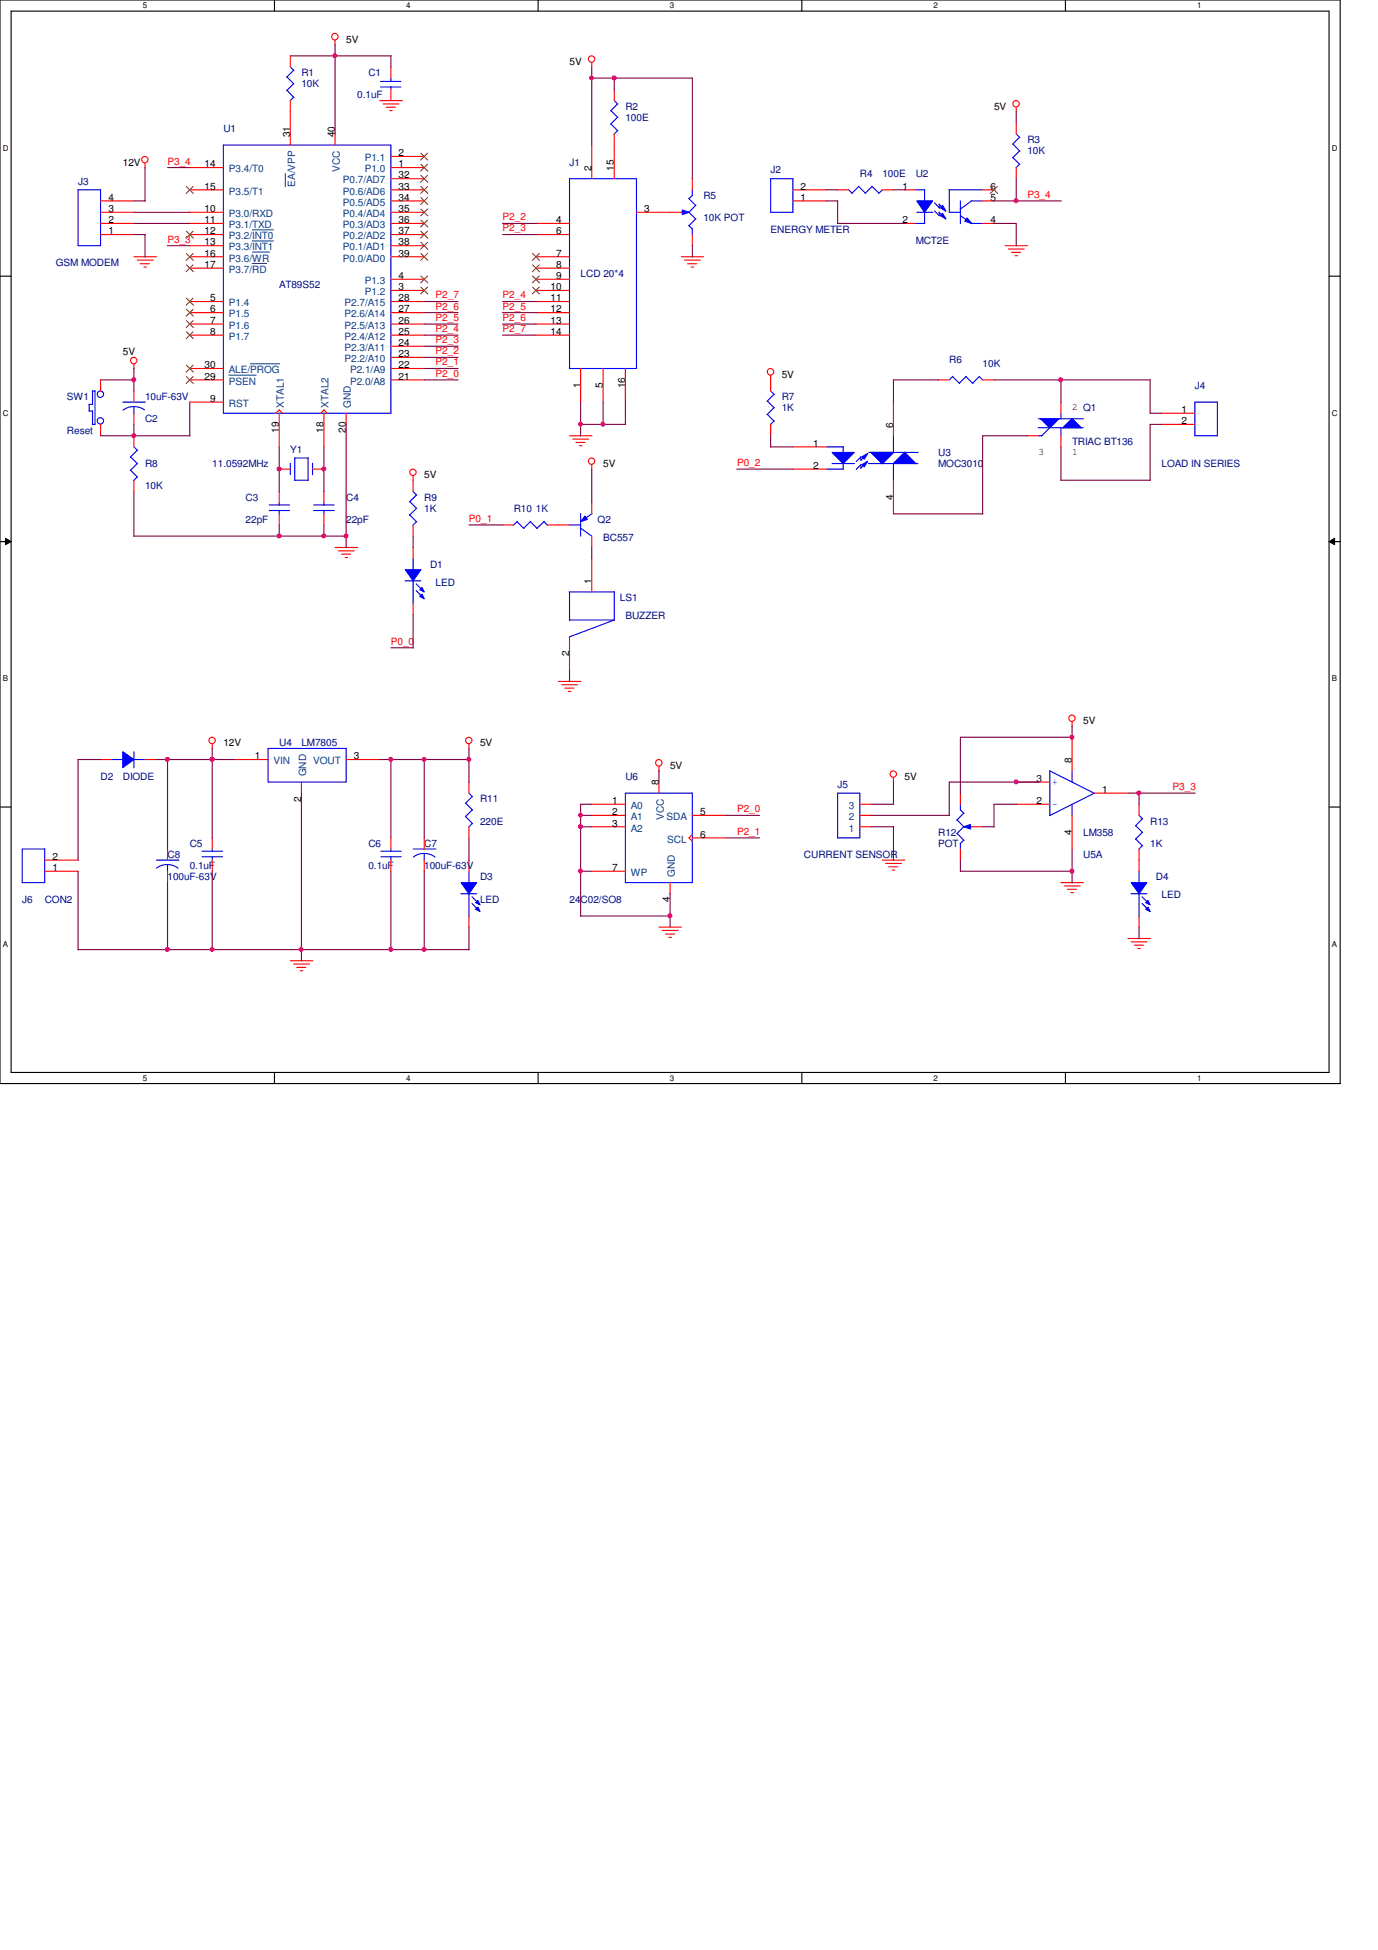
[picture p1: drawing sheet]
<svg xmlns="http://www.w3.org/2000/svg" width="210mm" height="297mm" viewBox="0 0 210 297" stroke-linecap="round" stroke-linejoin="round" font-family="sans-serif">
<path d="M0 0h204.2v165.1h-204.2zM1.7 1.7h200.8v161.7h-200.8z" fill="none" stroke="#000" stroke-width=".17"/>
<g fill="#fff">
<path d="M21.8 .2h.6v1.3h-.6z"/>
<path d="M21.8 163.5h.6v1.4h-.6z"/>
</g>
<path d="M41.8 0v1.7M41.8 163.4v1.7" fill="none" stroke="#000" stroke-width=".17"/>
<g fill="#fff">
<path d="M61.9 .2h.6v1.3h-.6z"/>
<path d="M61.9 163.5h.6v1.4h-.6z"/>
</g>
<path d="M82 0v1.7M82 163.4v1.7" fill="none" stroke="#000" stroke-width=".17"/>
<g fill="#fff">
<path d="M102.1 .2h.6v1.3h-.6z"/>
<path d="M102.1 163.5h.6v1.4h-.6z"/>
</g>
<path d="M122.2 0v1.7M122.2 163.4v1.7" fill="none" stroke="#000" stroke-width=".17"/>
<g fill="#fff">
<path d="M142.2 .2h.7v1.3h-.7z"/>
<path d="M142.2 163.5h.7v1.4h-.7z"/>
</g>
<path d="M162.3 0v1.7M162.3 163.4v1.7" fill="none" stroke="#000" stroke-width=".17"/>
<g fill="#fff">
<path d="M182.4 .2h.6v1.3h-.6z"/>
<path d="M182.4 163.5h.6v1.4h-.6z"/>
<path d="M.4 21.9h.9v1.3h-.9z"/>
<path d="M202.9 21.9h.9v1.3h-.9z"/>
<path d="M.4 62.3h.9v1.3h-.9z"/>
<path d="M202.9 62.3h.9v1.3h-.9z"/>
</g>
<path d="M0 42.1h1.7M202.5 42.1h1.7" fill="none" stroke="#000" stroke-width=".17"/>
<g fill="#fff">
<path d="M.4 102.7h.8v1.4h-.8z"/>
<path d="M202.9 102.7h.8v1.4h-.8z"/>
</g>
<path d="M0 82.5h1.7M202.5 82.5h1.7" fill="none" stroke="#000" stroke-width=".17"/>
<path d="M.8 82l.9 .5-.9 .5zM202.5 82.5l.9-.5v1z" fill="#000"/>
<path d="M.8 82l.9 .5-.9 .5zM202.5 82.5l.9-.5v1z" fill="none" stroke="#000" stroke-width=".15"/>
<g fill="#fff">
<path d="M.4 143.1h.8v1.4h-.8z"/>
<path d="M202.9 143.1h.8v1.4h-.8z"/>
</g>
<path d="M0 122.9h1.7M202.5 122.9h1.7" fill="none" stroke="#000" stroke-width=".17"/>
<g fill="none" stroke="#f00" stroke-width=".17">
<path d="M51.1 6.1v.8M57.9 15.3h3.4M58.4 15.8h2.4M58.8 16.3h1.4M59.4 16.8h.4M90.2 9.5v.7M154.9 16.3v.8M20.4 39.1h3.5M20.9 39.6h2.5M22.1 24.8v.8M103.8 39.1h3.4M104.3 39.6h2.4"/>
<path d="M153.2 37.4h3.4M153.7 37.9h2.4M154.1 38.4h1.4M154.7 38.9h.4M20.4 55.5v.7M21.4 40.2h1.4M21.9 40.7h.4M104.8 40.2h1.4M105.3 40.7h.4M117.4 57.2v.7M62.9 72.5v.7M86.8 66.4h3.4"/>
<path d="M87.3 66.9h2.4M87.8 67.4h1.4M88.3 67.9h.4M90.2 70.8v.7M51.1 83.4h3.4M51.6 83.9h2.4M52 84.4h1.4M52.6 84.9h.4M32.3 113.3v.7M71.5 113.3v.7M85.1 103.8h3.4M85.6 104.3h2.4"/>
<path d="M86.1 104.8h1.4M86.6 105.3h.4M100.4 116.8v.7M136.1 118.4v.8M163.4 109.9v.8M134.5 131h3.4M135 131.5h2.4M135.4 132h1.4M136 132.5h.4M161.7 134.5h3.4M162.2 135h2.4M162.6 135.5h1.4"/>
<path d="M163.2 136h.4M44.2 146.3h3.5M44.7 146.9h2.5M45.2 147.4h1.4M45.8 147.9h.3M100.4 141.2h3.4M100.9 141.7h2.4M101.4 142.3h1.4M101.9 142.8h.4M171.9 143h3.4M172.4 143.5h2.4M172.8 144h1.4"/>
<path d="M173.4 144.5h.4"/>
<circle cx="51" cy="5.6" r=".5"/>
<circle cx="90.1" cy="9" r=".49"/>
<circle cx="154.8" cy="15.8" r=".49"/>
<circle cx="22.1" cy="24.3" r=".49"/>
<circle cx="20.4" cy="54.9" r=".49"/>
<circle cx="117.4" cy="56.6" r=".5"/>
<circle cx="62.9" cy="71.9" r=".49"/>
<circle cx="90.1" cy="70.2" r=".49"/>
<circle cx="32.3" cy="112.8" r=".49"/>
<circle cx="71.4" cy="112.8" r=".49"/>
<circle cx="100.4" cy="116.2" r=".5"/>
<circle cx="136.1" cy="117.9" r=".49"/>
<circle cx="163.3" cy="109.4" r=".49"/>
</g>
<path d="M158.2 65.2h6.9M158.2 66.4h.5M158.2 63.8h6.9M158.5 63.8l1.5 1.4M161.4 63.8l-2.7 2.6M161.7 62.9v.9M161.7 65.2v1.2M162 65.2l1.4-1.4 1.4 1.4" fill="none" stroke="#00f" stroke-width=".17"/>
<path d="M158.6 63.8h2.7l-1.3 1.4z" fill="#00f"/>
<path d="M158.6 63.8h2.7l-1.3 1.4z" fill="none" stroke="#00f" stroke-width=".17"/>
<path d="M162 65.2l1.4-1.4 1.3 1.4z" fill="#00f"/>
<path d="M162 65.2l1.4-1.4 1.3 1.4zM17 115.7h1.8M20.4 114.5v2.5M20.4 115.7h1.7" fill="none" stroke="#00f" stroke-width=".17"/>
<path d="M156.5 66.4h1.7M161.7 61.3v1.6M161.7 66.4v1.7" fill="none" stroke="#f00" stroke-width=".17"/>
<path d="M18.7 114.5l1.7 1.2-1.7 1.2z" fill-rule="evenodd" fill="#00f"/>
<g fill="none" stroke="#00f" stroke-width=".17">
<path d="M14.1 59.6h.4M14.1 59.6v2M14.5 59.5v5.1h-.4M13.5 61.6h.6M13.6 61.6v1.1M13.6 62.6h.5M14.1 62.6v2.1M44.2 70.6v1.7M44.9 69.8h2M44.9 69.8v3.4M44.9 73.2h2.1M46.9 69.7v3.5"/>
<path d="M47.6 70.6v1.7M18.7 114.5l1.7 1.2-1.7 1.2zM70.2 136.1h2.4M71.5 132.7v1.8M71.5 136.1v3.5"/>
<circle cx="15.3" cy="64.1" r=".49"/>
<circle cx="15.3" cy="60" r=".49"/>
</g>
<path d="M15.3 57.9v1.7M15.3 64.6v1.8M42.5 71.5h1.7M47.6 71.5h1.8M15.3 115.7h1.7M22.1 115.7h1.7" fill="none" stroke="#f00" stroke-width=".17"/>
<path d="M70.3 134.5h2.3l-1.1 1.6z" fill-rule="evenodd" fill="#00f"/>
<path d="M70.3 134.5h2.3l-1.1 1.6z" fill="none" stroke="#00f" stroke-width=".17"/>
<path d="M72.8 138.2l.4 .7-.7-.4z" fill-rule="evenodd" fill="#00f"/>
<path d="M72.8 138.2l.4 .7-.7-.4z" fill="none" stroke="#00f" stroke-width=".17"/>
<path d="M72.8 137.2l.4 .6-.7-.3z" fill-rule="evenodd" fill="#00f"/>
<g fill="none" stroke="#00f" stroke-width=".17">
<path d="M129.3 28.9l.5 .5M130.8 28.4l1.1 1M130.9 28.4l-1.1 1.1M132.8 28.4l1.1 1M132.9 28.4l-1.1 1.1M134.5 28.9l-.6 .6M86.7 80h1.8M88.5 78.2v3.5M90.2 78.2l-1.7 1.3M88.4 80.4l1.8 1.3M71.9 136.6l1.1 1.1M71.9 137.6l1.1 1.1"/>
<path d="M72.8 137.2l.4 .6-.7-.3zM95.3 120.8h10.2v13.7h-10.2z"/>
</g>
<g fill="none" stroke="#f00" stroke-width=".17">
<path d="M127.6 28.9h1.7M134.5 28.9h1.6M100.4 119.1v1.7M71.5 131v1.7M71.5 139.5v1.7M90.2 122.5h5.1M90.2 124.2h5.1M90.2 125.9h5.1M90.2 132.7h5.1M102.1 134.5v1.6M105.5 124.2h5.1M105.5 127.1l-.5 .5 .5 .5"/>
<path d="M105.5 127.6h5.1"/>
</g>
<path d="M89.2 78.6l.3 .5-1 .4z" fill="#00f"/>
<g fill="none" stroke="#00f" stroke-width=".17">
<path d="M43.7 11.7l1.1 1.1M43.7 13.8l1.1 1.1M44.2 10.2l.6 .6M44.7 10.7l-1 1.1M44.7 12.7l-1 1.1M44.7 14.8l-.5 .6M89.2 78.6l.3 .5-1 .4zM127.6 120.8h3.4v6.8h-3.4zM173.1 125.8l1 1M173.1 127.8l1 1.1M173.6 124.2l.5 .6M174.1 124.7l-1.1 1.1"/>
<path d="M174.1 126.8l-1.1 1M174.1 128.8l-.6 .6"/>
</g>
<path d="M44.2 8.5v1.7M44.2 15.3v1.7M85.1 80h1.7M90.2 76.6v1.7M90.2 81.7v1.7M131 125.9h1.7M131 124.2h1.7M131 122.5h1.7M173.6 122.5v1.7M173.6 129.3v1.7" fill="none" stroke="#f00" stroke-width=".17"/>
<path d="M139.7 30.6h2.4l-1.2 1.7z" fill="#00f"/>
<g fill="none" stroke="#00f" stroke-width=".17">
<path d="M139.5 28.9h1.4M139.5 34h1.4M139.7 30.6h2.4l-1.2 1.7zM139.7 32.3h2.5M140.9 28.9v1.7M140.9 32.3v1.8M142.4 32.1l.7 .8M142.4 30.9l.7 .8M143.1 32.3l.7 .7M143.1 31.1l.7 .7M143.1 31.1v.6M143.1 32.3v.6"/>
<path d="M144.6 28.9h5.1M144.7 28.9v3.4h1.7M146.3 30.6v3.5M146.3 32.9l1.8 1.2M148 34h1.7M148 30.6h1.7M148 30.6l-1.7 1.3"/>
</g>
<path d="M143.3 32.9l.3-.4 .5 .9z" fill="#00f"/>
<path d="M143.3 32.9l.3-.4 .5 .9z" fill="none" stroke="#00f" stroke-width=".17"/>
<path d="M143.6 31.3l.5 .9-.8-.5z" fill="#00f"/>
<path d="M143.6 31.3l.5 .9-.8-.5z" fill="none" stroke="#00f" stroke-width=".17"/>
<path d="M147.4 33.2l.6 .8-1-.3z" fill="#00f"/>
<g fill="none" stroke="#00f" stroke-width=".17">
<path d="M11.9 28.9h3.4v8.5h-3.4zM34 22.1h25.6v40.8h-25.6zM147.4 33.2l.6 .8-1-.3zM117.4 59.6l.6 .5M19.9 69.6l1.1 1.1M19.9 71.6l1.1 1.1M20.4 68.1l.6 .5M20.9 68.6l-1 1M20.9 70.6l-1 1.1M20.9 72.6l-.5 .6M62.4 76.4l1.1 1.1M62.4 78.4l1.1 1.1"/>
<path d="M62.9 74.9l.6 .5M63.5 75.4l-1.1 1.1M63.5 77.4l-1.1 1.1M63.5 79.5l-.6 .5M116.9 61.1l1.1 1M116.9 63.1l1.1 1.1M117.9 60.1l-1 1M117.9 62.1l-1 1.1M117.9 64.1l-.5 .6M182.1 61.3h3.4v5.1h-3.4zM30.8 130.5h3.1M30.8 129.7h3.1"/>
<path d="M32.3 129.3v.4M32.3 130.5v.5"/>
</g>
<g fill="none" stroke="#f00" stroke-width=".17">
<path d="M44.2 17v5.1M15.3 34h5.1M15.3 30.6h5.1M15.3 35.7h5.1M15.3 32.3h5.1M28.9 28.9h5.1M28.9 34h5.1M28.9 35.7h5.1M28.9 32.3h5.1M28.9 25.5h5.1M28.9 37.4h5.1M28.9 39.1h5.1"/>
<path d="M51.1 20.4v1.7M59.6 28.9h5M59.6 34h5M59.6 30.6h5M59.6 35.7h5M59.6 32.3h5M59.6 25.5h5M59.6 23.8h5M59.6 37.4h5M59.6 39.1h5M59.6 27.2h5M137.8 28.9h1.7"/>
<path d="M137.8 34h1.7M149.7 28.9h1.8M149.7 34h1.8M149.7 30.6h1.8M28.9 57.9h5.1M28.9 56.1h5.1M28.9 45.9h5.1M28.9 47.6h5.1M28.9 49.4h5.1M28.9 51.1h5.1M28.9 40.9h5.1M59.6 57.9h5"/>
<path d="M59.6 56.1h5M59.6 44.2h5M59.6 42.5h5M59.6 45.9h5M59.6 47.6h5M59.6 49.4h5M59.6 51.1h5M59.6 54.4h5M59.6 52.7h5M117.4 57.9v1.7M20.4 66.4v1.7M20.4 73.2v1.7"/>
<path d="M28.9 61.3h5.1M42 62.9l.5-.5 .6 .5M42.5 62.9v5.2M48.9 62.9l.5-.5 .5 .5M49.4 62.9v5.2M52.7 62.9v1.7M62.9 73.2v1.7M62.9 80v1.7M117.4 64.6v1.8M177 62.9h5.1M177 64.6h5.1M32.3 127.6v1.7"/>
<path d="M32.3 131v1.7"/>
</g>
<g fill="none" stroke="#804000" stroke-width=".15">
<path d="M28.4 35.2l1.1 1.1M28.4 28.4l1.1 1.1M28.4 38.6l1.1 1.1M29.4 35.2l-1 1.1M29.4 28.4l-1 1.1M29.4 38.6l-1 1.1M64.1 25l1.1 1.1M64.1 23.3l1.1 1.1M64.1 38.6l1.1 1.1M64.1 36.9l1.1 1.1M64.1 35.2l1.1 1.1M64.1 33.5l1.1 1.1"/>
<path d="M64.1 31.8l1.1 1.1M64.1 30.1l1.1 1.1M64.1 28.4l1.1 1.1M64.1 26.7l1.1 1.1M65.2 25l-1.1 1.1M65.2 23.3l-1.1 1.1M65.2 38.6l-1.1 1.1M65.2 36.9l-1.1 1.1M65.2 35.2l-1.1 1.1M65.2 33.5l-1.1 1.1M65.2 31.8l-1.1 1.1M65.2 30.1l-1.1 1.1"/>
<path d="M65.2 28.4l-1.1 1.1M65.2 26.7l-1.1 1.1M151 28.4l1 1.1M152 28.4l-1.1 1.1M28.4 57.4l1.1 1M28.4 55.6l1.1 1.1M28.4 45.4l1.1 1.1M28.4 47.1l1.1 1.1M28.4 48.9l1.1 1M28.4 50.5l1.1 1.1M28.4 40.3l1.1 1.1M29.4 57.4l-1 1"/>
<path d="M29.4 55.6l-1 1.1M29.4 45.4l-1 1.1M29.4 47.1l-1 1.1M29.4 48.9l-1 1M29.4 50.5l-1 1.1M29.4 40.3l-1 1.1M64.1 43.7l1.1 1.1M64.1 42l1.1 1.1M65.2 43.7l-1.1 1.1M65.2 42l-1.1 1.1"/>
</g>
<path d="M38.4 35h3.3M38.4 36.7h3.3M38.4 38.4h2.7M43.5 26.4v2M34.9 57.1h4.1M38.1 55.4h4.5M38.4 40.1h2.2" fill="none" stroke="#004080" stroke-width=".15"/>
<path d="M126.8 68.9h3.4l-1.7 1.7z" fill="#00f"/>
<g fill="none" stroke="#00f" stroke-width=".17">
<path d="M125.9 71.5h2.6M125.9 68.1h2.6M126.8 68.9h3.4l-1.7 1.7zM126.8 70.6h3.4M128.5 68.1v.9M128.5 70.6v.9M132.3 70.6h7.6M132.4 68.9h7.5M132.7 68.9l1.8 1.7M136.1 68.9l-1.7 1.8M136.1 66.4v2.6M137.8 68.9l1.8 1.8"/>
<path d="M137.9 68.9l-1.8 1.7v2.6"/>
</g>
<path d="M132.7 68.9h3.4l-1.6 1.7z" fill="#00f"/>
<path d="M132.7 68.9h3.4l-1.6 1.7z" fill="none" stroke="#00f" stroke-width=".17"/>
<path d="M136.1 70.6l1.7-1.7 1.7 1.7z" fill="#00f"/>
<path d="M131.2 69.6l-.7 .7M131.2 69.6v.5M131.2 70.7v.6M131.2 70.8l-.7 .7M131.9 69.4l-.8 .7M131.9 70.6l-.8 .7M136.1 70.6l1.7-1.7 1.7 1.7z" fill="none" stroke="#00f" stroke-width=".17"/>
<path d="M131.4 69.6l.8-.5-.5 .8z" fill="#00f"/>
<path d="M131.4 69.6l.8-.5-.5 .8z" fill="none" stroke="#00f" stroke-width=".17"/>
<path d="M131.4 70.8l.8-.5-.5 .8z" fill="#00f"/>
<g fill="none" stroke="#00f" stroke-width=".17">
<path d="M58 12.4h3.1M58 13.3h3.1M59.6 11.9v.5M59.6 13.2v.4M47.8 77.8h3.1M47.8 76.9h3.1M49.4 76.6v.4M49.4 77.7v.6M78.8 79.5l1 1M78.8 79.4l-.5 .6M80.8 79.5l1.1 1M80.9 79.4l-1.1 1.1"/>
<path d="M82.9 79.5l.5 .5M82.9 79.4l-1.1 1.1M131.4 70.8l.8-.5-.5 .8zM61.7 88.5h2.4M62.9 85.1v1.7M62.9 88.5v3.4M160 117.4l6.8 3.5M160 117.4v6.8M163.4 117.4v1.8M71 122.3l1 1.1M71 124.4l1 1.1M71.5 120.8l.5 .6"/>
<path d="M72 121.3l-1.1 1.1M72 123.4l-1.1 1M72 125.4l-.6 .6M163.4 122.5v1.7M166.8 120.8l-6.9 3.4"/>
</g>
<g fill="none" stroke="#f00" stroke-width=".17">
<path d="M59.6 10.2v1.7M59.6 13.6v1.7M49.4 74.9v1.7M49.4 78.3v1.7M76.6 80h1.7M83.4 80h1.7M120.8 68.1h5.1M120.8 71.5h5.1M136.1 61.3v5.1M136.1 73.2v5.1M71.5 119.1v1.7M154.9 119.1h5.1"/>
<path d="M163.4 112.3v5.1M71.5 125.9v1.7M154.9 122.5h5.1M163.4 124.2v5.1M166.8 120.8h5.1"/>
</g>
<path d="M61.8 86.8h2.3l-1.2 1.7z" fill-rule="evenodd" fill="#00f"/>
<path d="M61.8 86.8h2.3l-1.2 1.7z" fill="none" stroke="#00f" stroke-width=".17"/>
<path d="M64.3 90.5l.3 .7-.6-.4z" fill-rule="evenodd" fill="#00f"/>
<path d="M64.3 90.5l.3 .7-.6-.4z" fill="none" stroke="#00f" stroke-width=".17"/>
<path d="M64.3 89.5l.3 .7-.6-.4z" fill-rule="evenodd" fill="#00f"/>
<path d="M63.4 88.9l1.1 1.1M63.4 90l1.1 1.1M64.3 89.5l.3 .7-.6-.4zM86.7 90.2h6.9M86.8 90.2v4.3M86.8 94.4h6.8M93.6 90.1v4.3l-6.9 2.6" fill="none" stroke="#00f" stroke-width=".17"/>
<path d="M62.9 83.4v1.7M62.9 91.9v1.7M86.8 97v5.1M90.2 85.1v5.1" fill="none" stroke="#f00" stroke-width=".17"/>
<path d="M104 32l1 .3-1 .4z" fill="#00f"/>
<g fill="none" stroke="#00f" stroke-width=".17">
<path d="M103.8 32.3h.3M104 32l1 .3-1 .4zM104.9 34.3l.6 .6M104.9 32.3l1.1 1.1M104.9 30.2l1.1 1.1M105.5 28.9v.9M105.5 34.8v.9M105.5 29.7l-.5 .6M106 33.3l-1 1.1M106 31.2l-1 1.1M117.4 27.2h3.4v5.1h-3.4zM154.3 21.9l1.1 1.1"/>
<path d="M154.3 24l1.1 1.1M154.9 20.4l.5 .6M155.4 20.9l-1.1 1.1M155.4 23l-1.1 1M155.4 25l-.6 .6M18.7 61.3h3.4M20.4 61.9v1.1M22 62.4a2.77 2.77 0 0 0-3.2 .1M3.4 129.3h3.4v5.2h-3.4zM172.3 136.1h2.5M173.6 132.7v1.8M173.6 136.1v3.5"/>
</g>
<path d="M154.9 18.7v1.7M102.1 32.3h1.7M105.5 27.2v1.7M105.5 35.7v1.7M120.8 30.6h5.1M120.8 28.9h5.1M154.9 25.5v1.7M20.4 59.6v1.7M20.4 62.9v1.7M6.8 132.7h5.1M6.8 131h5.1" fill="none" stroke="#f00" stroke-width=".17"/>
<path d="M172.4 134.5h2.4l-1.2 1.6z" fill-rule="evenodd" fill="#00f"/>
<path d="M172.4 134.5h2.4l-1.2 1.6z" fill="none" stroke="#00f" stroke-width=".17"/>
<path d="M174.9 138.2l.4 .7-.7-.4z" fill-rule="evenodd" fill="#00f"/>
<path d="M174.9 138.2l.4 .7-.7-.4z" fill="none" stroke="#00f" stroke-width=".17"/>
<path d="M174.6 137.5l.3-.3 .4 .6z" fill-rule="evenodd" fill="#00f"/>
<path d="M86.8 27.2h10.2v28.9h-10.2zM41 77.8h3.1M41 76.9h3.1M42.5 76.6v.4M42.5 77.7v.6M40.9 114h11.8v5.1h-11.8zM174 136.6l1.1 1.1M174 137.6l1.1 1.1M174.6 137.5l.3-.3 .4 .6z" fill="none" stroke="#00f" stroke-width=".17"/>
<g fill="none" stroke="#f00" stroke-width=".17">
<path d="M81.7 34h5.1M81.7 35.7h5.1M81.7 39.1h5.1M90.2 22.1v5.1M93.6 22.1v5.1M97 32.3h5.1M81.7 40.9h5.1M81.7 42.5h5.1M81.7 44.2h5.1M81.7 45.9h5.1M81.7 47.6h5.1M81.7 49.4h5.1"/>
<path d="M81.7 51.1h5.1M88.5 56.1v5.2M91.9 56.1v5.2M95.3 56.1v5.2M42.5 74.9v1.7M42.5 78.3v1.7M35.7 115.7h5.2M45.9 119.1v1.7M52.7 115.7h5.2M173.6 131v1.7M173.6 139.5v1.7"/>
</g>
<path d="M81.2 38.6l1 1.1M82.2 38.6l-1.1 1.1M81.2 40.3l1 1.1M81.2 42l1 1.1M81.2 43.7l1 1.1M82.2 40.3l-1.1 1.1M82.2 42l-1.1 1.1M82.2 43.7l-1.1 1.1" fill="none" stroke="#804000" stroke-width=".15"/>
<path d="M146.9 125.9l1-.3v.7z" fill="#00f"/>
<g fill="none" stroke="#00f" stroke-width=".17">
<path d="M93.1 16.8l1 1.1M93.1 18.9l1 1M93.6 15.3l.5 .6M94.1 15.8l-1.1 1.1M94.1 17.9l-1.1 1M94.1 19.9l-.5 .5M145.2 57.4l1 1M145.2 57.3l-.5 .6M147.2 57.4l1.1 1M147.2 57.3l-1 1.1M149.2 57.4l.6 .5M149.3 57.3l-1.1 1.1"/>
<path d="M23.8 132.2a2.75 2.75 0 0 1 3.3 0M23.8 131h3.5M25.5 131.7v1.1M58 130.5h3.1M58 129.7h3.1M59.6 129.3v.4M59.6 130.5v.5M62.9 129.3h3.5M63 130.6a2.75 2.75 0 0 1 3.3 0M64.6 130v1.1M145.8 124.9l1.1 1.1M145.8 127l1.1 1"/>
<path d="M146.3 122.5v.9M146.3 128.5v.9M146.3 123.4l.6 .5M146.9 125.9l1-.3v.7zM146.9 123.9l-1.1 1M146.9 125.9l-1.1 1.1M146.9 128l-.6 .5M147.7 125.9h.4"/>
</g>
<g fill="none" stroke="#f00" stroke-width=".17">
<path d="M93.6 13.6v1.7M93.6 20.4v1.7M143 57.9h1.7M149.7 57.9h1.8M25.5 129.3v1.7M25.5 132.7v1.8M59.6 127.6v1.7M59.6 131v1.7M64.6 127.6v1.7M64.6 131v1.7M146.3 120.8v1.7M146.3 129.3v1.7"/>
<path d="M148 125.9h1.7"/>
</g>
<g fill="none" stroke="#800040" stroke-width=".17">
<path d="M44.2 8.5h15.4M51.1 6.8v13.6M59.6 8.5v1.7M90.2 11.9h15.3M90.2 10.2v11.9M93.6 11.9v1.7M105.5 11.9v15.4M154.9 17v1.8M20.4 35.7h1.7M20.4 34h8.6M20.4 30.6h1.7M20.4 32.3h8.6"/>
<path d="M22.1 25.5v5.1M22.1 35.7v3.5M25.5 37.4h3.4M25.5 25.5h3.5M76.6 35.7h5.1M76.6 34h5.1M105.5 37.4v1.8M125.9 28.9h1.7M125.9 30.6h1.8M127.6 34h10.3M127.6 30.6v3.5M136.1 28.9h1.8"/>
<path d="M151.4 34h3.5v3.5M151.5 30.6h10.2M154.9 27.2v3.4M15.3 57.9h5.1M20.4 56.1v3.5M64.6 47.6h5.2M64.6 49.4h5.2M64.6 51.1h5.2M64.6 45.9h5.2M64.6 54.4h5.2M64.6 52.7h5.2M64.6 57.9h5.2"/>
<path d="M64.6 56.1h5.2M76.6 47.6h5.1M76.6 49.4h5.1M76.6 51.1h5.1M76.6 45.9h5.1M143 57.9h-6.9v3.4M151.5 57.9h23.8M161.7 57.9v3.4M175.3 57.9v5.1M15.3 66.4h13.7M20.4 64.6v1.8M20.4 74.9v6.8"/>
<path d="M28.9 61.3v5.1M42.5 68.1v6.8M42.5 80v1.7M49.4 68.1v6.8M49.4 80v1.7M52.7 64.6v18.8M71.5 80h5.1M88.5 64.6h6.8M88.5 61.3v5.1M90.2 71.5v5.1M91.9 61.3v3.4M95.3 61.3v3.4"/>
<path d="M112.3 71.5h8.5M117.4 66.4v1.7M117.4 68.1h3.5M136.1 78.3h13.7M156.6 66.4h-6.9v11.9M161.7 68.1v5.1M161.7 73.2h13.6M175.3 62.9h1.7M177 64.6h-1.7v8.6M20.4 81.7h32.4M59.6 98.7h3.4M62.9 81.7v1.7"/>
<path d="M62.9 93.6v5.1M90.2 83.4v1.7M15.4 115.7h-3.5v15.4M23.8 115.7h12M25.5 115.7v13.7M32.3 114v13.7M57.9 115.7h13.6M59.6 115.7v12M64.6 115.7v12M71.5 114v5.2M86.8 102.1v1.7M100.4 117.4v1.7"/>
<path d="M136.1 119.1v3.5M158.3 119.1h-13.6v5.1M163.4 110.6v1.8M163.4 112.3h-17.1v8.6M11.9 132.7v12M25.5 134.5v10.2M32.3 132.7v12M45.9 120.8v25.6M59.6 132.7v12M64.6 132.7v12M71.5 127.6v3.5M88.4 122.5h1.8"/>
<path d="M88.4 124.2h1.8M88.4 125.9h1.8M88.4 132.7h1.8M88.5 122.5v17.1M88.5 139.5h13.7M102.1 136.1v5.1M110.6 124.2h5.1M110.6 127.6h5.1M132.7 122.5h3.5M132.7 124.2h12M132.7 125.9h3.5M136.1 125.9v5.2"/>
<path d="M146.3 132.7h17.1M146.3 131v1.8M149.7 125.9h1.8M154.9 122.5h-3.4v3.5M163.4 129.3v5.2M171.9 120.8h10.2M173.6 120.8v1.8M11.9 144.7h59.6M71.5 141.2v3.5M173.6 141.2v1.8"/>
</g>
<circle cx="51" cy="8.5" r=".32" fill="#f0f"/>
<circle cx="51" cy="8.5" r=".32" fill="none" stroke="#f0f" stroke-width=".17"/>
<circle cx="20.4" cy="66.4" r=".32" fill="#f0f"/>
<circle cx="20.4" cy="66.4" r=".32" fill="none" stroke="#f0f" stroke-width=".17"/>
<circle cx="88.5" cy="64.6" r=".32" fill="#f0f"/>
<circle cx="88.5" cy="64.6" r=".32" fill="none" stroke="#f0f" stroke-width=".17"/>
<circle cx="91.9" cy="64.6" r=".32" fill="#f0f"/>
<circle cx="91.9" cy="64.6" r=".32" fill="none" stroke="#f0f" stroke-width=".17"/>
<circle cx="32.3" cy="115.7" r=".32" fill="#f0f"/>
<circle cx="32.3" cy="115.7" r=".32" fill="none" stroke="#f0f" stroke-width=".17"/>
<circle cx="32.3" cy="144.6" r=".32" fill="#f0f"/>
<circle cx="32.3" cy="144.6" r=".32" fill="none" stroke="#f0f" stroke-width=".17"/>
<circle cx="49.3" cy="71.4" r=".32" fill="#f0f"/>
<circle cx="49.3" cy="71.4" r=".32" fill="none" stroke="#f0f" stroke-width=".17"/>
<circle cx="49.3" cy="81.6" r=".32" fill="#f0f"/>
<circle cx="49.3" cy="81.6" r=".32" fill="none" stroke="#f0f" stroke-width=".17"/>
<circle cx="52.7" cy="81.6" r=".32" fill="#f0f"/>
<circle cx="52.7" cy="81.6" r=".32" fill="none" stroke="#f0f" stroke-width=".17"/>
<circle cx="45.9" cy="144.6" r=".32" fill="#f0f"/>
<circle cx="45.9" cy="144.6" r=".32" fill="none" stroke="#f0f" stroke-width=".17"/>
<circle cx="25.5" cy="144.6" r=".32" fill="#f0f"/>
<circle cx="25.5" cy="144.6" r=".32" fill="none" stroke="#f0f" stroke-width=".17"/>
<circle cx="64.6" cy="144.6" r=".32" fill="#f0f"/>
<circle cx="64.6" cy="144.6" r=".32" fill="none" stroke="#f0f" stroke-width=".17"/>
<circle cx="42.5" cy="71.4" r=".32" fill="#f0f"/>
<circle cx="42.5" cy="71.4" r=".32" fill="none" stroke="#f0f" stroke-width=".17"/>
<circle cx="93.6" cy="11.9" r=".32" fill="#f0f"/>
<circle cx="93.6" cy="11.9" r=".32" fill="none" stroke="#f0f" stroke-width=".17"/>
<circle cx="90.1" cy="11.9" r=".32" fill="#f0f"/>
<circle cx="90.1" cy="11.9" r=".32" fill="none" stroke="#f0f" stroke-width=".17"/>
<circle cx="42.5" cy="81.6" r=".32" fill="#f0f"/>
<circle cx="42.5" cy="81.6" r=".32" fill="none" stroke="#f0f" stroke-width=".17"/>
<circle cx="59.5" cy="144.6" r=".32" fill="#f0f"/>
<circle cx="59.5" cy="144.6" r=".32" fill="none" stroke="#f0f" stroke-width=".17"/>
<circle cx="64.6" cy="115.7" r=".32" fill="#f0f"/>
<circle cx="64.6" cy="115.7" r=".32" fill="none" stroke="#f0f" stroke-width=".17"/>
<circle cx="59.5" cy="115.7" r=".32" fill="#f0f"/>
<circle cx="59.5" cy="115.7" r=".32" fill="none" stroke="#f0f" stroke-width=".17"/>
<circle cx="71.4" cy="115.7" r=".32" fill="#f0f"/>
<circle cx="71.4" cy="115.7" r=".32" fill="none" stroke="#f0f" stroke-width=".17"/>
<circle cx="20.4" cy="57.8" r=".32" fill="#f0f"/>
<circle cx="20.4" cy="57.8" r=".32" fill="none" stroke="#f0f" stroke-width=".17"/>
<circle cx="32.3" cy="115.7" r=".32" fill="#f0f"/>
<circle cx="32.3" cy="115.7" r=".32" fill="none" stroke="#f0f" stroke-width=".17"/>
<circle cx="25.5" cy="115.7" r=".32" fill="#f0f"/>
<circle cx="25.5" cy="115.7" r=".32" fill="none" stroke="#f0f" stroke-width=".17"/>
<circle cx="88.5" cy="124.2" r=".32" fill="#f0f"/>
<circle cx="88.5" cy="124.2" r=".32" fill="none" stroke="#f0f" stroke-width=".17"/>
<circle cx="102.1" cy="139.5" r=".32" fill="#f0f"/>
<circle cx="102.1" cy="139.5" r=".32" fill="none" stroke="#f0f" stroke-width=".17"/>
<circle cx="88.5" cy="125.9" r=".32" fill="#f0f"/>
<circle cx="88.5" cy="125.9" r=".32" fill="none" stroke="#f0f" stroke-width=".17"/>
<circle cx="88.5" cy="132.7" r=".32" fill="#f0f"/>
<circle cx="88.5" cy="132.7" r=".32" fill="none" stroke="#f0f" stroke-width=".17"/>
<circle cx="154.8" cy="30.6" r=".32" fill="#f0f"/>
<circle cx="154.8" cy="30.6" r=".32" fill="none" stroke="#f0f" stroke-width=".17"/>
<circle cx="161.6" cy="57.8" r=".32" fill="#f0f"/>
<circle cx="161.6" cy="57.8" r=".32" fill="none" stroke="#f0f" stroke-width=".17"/>
<circle cx="154.8" cy="119.1" r=".32" fill="#f0f"/>
<circle cx="154.8" cy="119.1" r=".32" fill="none" stroke="#f0f" stroke-width=".17"/>
<circle cx="163.3" cy="112.3" r=".32" fill="#f0f"/>
<circle cx="163.3" cy="112.3" r=".32" fill="none" stroke="#f0f" stroke-width=".17"/>
<circle cx="163.3" cy="132.7" r=".32" fill="#f0f"/>
<circle cx="163.3" cy="132.7" r=".32" fill="none" stroke="#f0f" stroke-width=".17"/>
<circle cx="173.5" cy="120.8" r=".32" fill="#f0f"/>
<circle cx="173.5" cy="120.8" r=".32" fill="none" stroke="#f0f" stroke-width=".17"/>
<g font-size="1.5" fill="#000080">
<text x="45.9" y="11.6">R1</text>
<text x="56.1" y="11.6">C1</text>
<text x="45.9" y="13.3">10K</text>
<text x="54.4" y="15">0.1uF</text>
<text x="95.3" y="16.7">R2</text>
<text x="34" y="20.1">U1</text>
<text x="95.3" y="18.4">100E</text>
<text x="156.5" y="21.8">R3</text>
<text x="156.5" y="23.5">10K</text>
<text x="11.9" y="28.1">J3</text>
<text x="86.8" y="25.2">J1</text>
<text x="117.4" y="26.4">J2</text>
<text x="131" y="26.9">R4</text>
<text x="134.5" y="26.9">100E</text>
<text x="139.5" y="26.9">U2</text>
<text x="107.2" y="30.3">R5</text>
<text x="107.2" y="33.7">10K POT</text>
<text x="117.4" y="35.4">ENERGY METER</text>
<text x="8.5" y="40.5">GSM MODEM</text>
<text x="139.5" y="37.1">MCT2E</text>
<text x="42.5" y="43.9">AT89S52</text>
<text x="88.5" y="42.2">LCD 20*4</text>
<text x="144.7" y="55.3">R6</text>
<text x="149.7" y="55.8">10K</text>
<text x="182.1" y="59.3">J4</text>
<text x="10.2" y="61">SW1</text>
<text x="22.1" y="64.3">C2</text>
<text x="22.1" y="61">10uF-63V</text>
<text x="119.1" y="61">R7</text>
<text x="119.1" y="62.7">1K</text>
<text x="10.2" y="66">Reset</text>
<text x="22.1" y="71.2">R8</text>
<text x="32.3" y="71.2">11.0592MHz</text>
<text x="44.2" y="69">Y1</text>
<text x="143" y="69.5">U3</text>
<text x="143" y="71.2">MOC3010</text>
<text x="163.4" y="67.8">TRIAC BT136</text>
<text x="177" y="71.2">LOAD IN SERIES</text>
<text x="22.1" y="74.5">10K</text>
<text x="37.4" y="76.3">C3</text>
<text x="52.7" y="76.3">C4</text>
<text x="64.6" y="76.3">R9</text>
<text x="64.6" y="78">1K</text>
<text x="78.3" y="78">R10 1K</text>
<text x="37.4" y="79.7">22pF</text>
<text x="52.7" y="79.7">22pF</text>
<text x="91.1" y="79.7">Q2</text>
<text x="91.9" y="82.4">BC557</text>
<text x="65.5" y="86.5">D1</text>
<text x="66.4" y="89.2">LED</text>
<text x="94.4" y="91.6">LS1</text>
<text x="95.3" y="94.3">BUZZER</text>
<text x="42.5" y="113.7">U4</text>
<text x="45.9" y="113.7">LM7805</text>
<text x="15.3" y="118.8">D2</text>
<text x="18.7" y="118.8">DIODE</text>
<text x="95.3" y="118.8">U6</text>
<text x="73.2" y="122.2">R11</text>
<text x="73.2" y="125.6">220E</text>
<text x="127.6" y="120">J5</text>
<text x="175.3" y="125.6">R13</text>
<text x="25.5" y="130.7">C8</text>
<text x="28.9" y="129">C5</text>
<text x="56.1" y="129">C6</text>
<text x="64.6" y="129">C7</text>
<text x="122.5" y="130.7">CURRENT SENSOR</text>
<text x="143" y="127.3">R12</text>
<text x="143" y="129">POT</text>
<text x="165.1" y="130.7">U5A</text>
<text x="165.1" y="127.3">LM358</text>
<text x="175.3" y="129">1K</text>
<text x="3.4" y="137.5">J6</text>
<text x="6.8" y="137.5">CON2</text>
<text x="25.5" y="134.1">100uF-63V</text>
<text x="28.9" y="132.4">0.1uF</text>
<text x="56.1" y="132.4">0.1uF</text>
<text x="64.6" y="132.4">100uF-63V</text>
<text x="73.2" y="134.1">D3</text>
<text x="73.2" y="137.5">LED</text>
<text x="86.8" y="137.5">24C02/SO8</text>
<text x="176.1" y="134.1">D4</text>
<text x="177" y="136.9">LED</text>
</g>
<g font-size="1.5">
<text x="52.7" y="6.5">5V</text>
<text x="86.8" y="9.9">5V</text>
<text x="151.5" y="16.7">5V</text>
<text x="44.2" y="20.9" transform="rotate(-90 44.2 20.9)">31</text>
<text x="51" y="20.9" transform="rotate(-90 51 20.9)">40</text>
<text x="60.7" y="23.8">2</text>
<text x="18.7" y="25.2">12V</text>
<text x="31.2" y="25.5">14</text>
<text x="31.2" y="28.9">15</text>
<text x="60.7" y="25.5">1</text>
<text x="60.7" y="28.9">33</text>
<text x="60.7" y="27.2">32</text>
<text x="90.1" y="26" transform="rotate(-90 90.1 26)">2</text>
<text x="93.6" y="26" transform="rotate(-90 93.6 26)">15</text>
<text x="122" y="28.9">2</text>
<text x="137.5" y="28.9">1</text>
<text x="150.9" y="28.9">6</text>
<text x="16.5" y="35.7">1</text>
<text x="16.5" y="34">2</text>
<text x="16.5" y="32.3">3</text>
<text x="16.5" y="30.6">4</text>
<text x="31.2" y="32.3">10</text>
<text x="31.2" y="34">11</text>
<text x="31.2" y="35.7">12</text>
<text x="60.7" y="35.7">37</text>
<text x="60.7" y="34">36</text>
<text x="60.7" y="32.3">35</text>
<text x="60.7" y="30.6">34</text>
<text x="84.8" y="34">4</text>
<text x="84.8" y="35.7">6</text>
<text x="98.2" y="32.3">3</text>
<text x="122" y="30.6">1</text>
<text x="137.5" y="34">2</text>
<text x="150.9" y="30.6">5</text>
<text x="150.9" y="34">4</text>
<text x="31.2" y="37.4">13</text>
<text x="31.2" y="39.1">16</text>
<text x="31.2" y="40.8">17</text>
<text x="60.7" y="39.1">39</text>
<text x="60.7" y="37.4">38</text>
<text x="84.8" y="39.1">7</text>
<text x="84.8" y="40.8">8</text>
<text x="32" y="45.9">5</text>
<text x="32" y="47.6">6</text>
<text x="60.7" y="44.2">3</text>
<text x="60.7" y="42.5">4</text>
<text x="60.7" y="47.6">27</text>
<text x="60.7" y="45.9">28</text>
<text x="83.9" y="44.2">10</text>
<text x="83.9" y="45.9">11</text>
<text x="83.9" y="47.6">12</text>
<text x="84.8" y="42.5">9</text>
<text x="32" y="49.3">7</text>
<text x="32" y="51">8</text>
<text x="60.7" y="52.7">24</text>
<text x="60.7" y="51">25</text>
<text x="60.7" y="49.3">26</text>
<text x="83.9" y="49.3">13</text>
<text x="83.9" y="51">14</text>
<text x="18.7" y="54.1">5V</text>
<text x="31.2" y="57.8">29</text>
<text x="31.2" y="56.1">30</text>
<text x="60.7" y="57.8">21</text>
<text x="60.7" y="56.1">22</text>
<text x="60.7" y="54.4">23</text>
<text x="88.4" y="59.1" transform="rotate(-90 88.4 59.1)">1</text>
<text x="91.9" y="59.1" transform="rotate(-90 91.9 59.1)">5</text>
<text x="95.2" y="59.1" transform="rotate(-90 95.2 59.1)">16</text>
<text x="119.1" y="57.5">5V</text>
<text x="32" y="61.2">9</text>
<text x="42.5" y="66" transform="rotate(-90 42.5 66)">19</text>
<text x="49.3" y="66" transform="rotate(-90 49.3 66)">18</text>
<text x="52.7" y="66" transform="rotate(-90 52.7 66)">20</text>
<text x="136.1" y="65.2" transform="rotate(-90 136.1 65.2)">6</text>
<text x="163.4" y="62.5">2 Q1</text>
<text x="180" y="62.9">1</text>
<text x="180" y="64.6">2</text>
<text x="91.9" y="71.2">5V</text>
<text x="123.9" y="68">1</text>
<text x="123.9" y="71.4">2</text>
<text x="158.2" y="69.3">3</text>
<text x="163.4" y="69.3">1</text>
<text x="64.6" y="72.9">5V</text>
<text x="136.1" y="76.2" transform="rotate(-90 136.1 76.2)">4</text>
<text x="90.1" y="89" transform="rotate(-90 90.1 89)">1</text>
<text x="86.7" y="100" transform="rotate(-90 86.7 100)">2</text>
<text x="34" y="113.7">12V</text>
<text x="73.2" y="113.7">5V</text>
<text x="165.1" y="110.3">5V</text>
<text x="38.8" y="115.7">1</text>
<text x="53.9" y="115.7">3</text>
<text x="100.4" y="119.6" transform="rotate(-90 100.4 119.6)">8</text>
<text x="102.1" y="117.1">5V</text>
<text x="137.8" y="118.8">5V</text>
<text x="157.9" y="119.1">3</text>
<text x="163.3" y="116.2" transform="rotate(-90 163.3 116.2)">8</text>
<text x="45.9" y="122.1" transform="rotate(-90 45.9 122.1)">2</text>
<text x="93.3" y="122.5">1</text>
<text x="93.3" y="124.2">2</text>
<text x="93.3" y="125.9">3</text>
<text x="106.7" y="124.2">5</text>
<text x="157.9" y="122.5">2</text>
<text x="167.9" y="120.8">1</text>
<text x="8" y="131">2</text>
<text x="106.7" y="127.6">6</text>
<text x="163.3" y="127.2" transform="rotate(-90 163.3 127.2)">4</text>
<text x="8" y="132.7">1</text>
<text x="93.3" y="132.7">7</text>
<text x="102.1" y="137.5" transform="rotate(-90 102.1 137.5)">4</text>
</g>
<g font-size="1.5" fill="#f00">
<text x="25.5" y="25.1">P3_4</text>
<text x="76.6" y="35.3">P2_3</text>
<text x="76.6" y="33.6">P2_2</text>
<text x="156.5" y="30.1">P3_4</text>
<text x="25.5" y="37">P3_3</text>
<text x="66.4" y="45.5">P2_7</text>
<text x="66.4" y="47.2">P2_6</text>
<text x="76.6" y="47.2">P2_5</text>
<text x="76.6" y="45.5">P2_4</text>
<text x="66.4" y="54">P2_2</text>
<text x="66.4" y="52.3">P2_3</text>
<text x="66.4" y="50.6">P2_4</text>
<text x="66.4" y="48.9">P2_5</text>
<text x="76.6" y="48.9">P2_6</text>
<text x="76.6" y="50.6">P2_7</text>
<text x="66.4" y="55.7">P2_1</text>
<text x="66.4" y="57.4">P2_0</text>
<text x="112.3" y="71">P0_2</text>
<text x="71.5" y="79.5">P0_1</text>
<text x="59.6" y="98.2">P0_0</text>
<text x="112.3" y="123.7">P2_0</text>
<text x="178.7" y="120.4">P3_3</text>
<text x="112.3" y="127.2">P2_1</text>
</g>
<g font-size="1.5" fill="#004080">
<text x="34.9" y="26.2">P3.4/T0</text>
<text x="34.9" y="29.6">P3.5/T1</text>
<text x="45" y="28.4" transform="rotate(-90 45 28.4)">EA/VPP</text>
<text x="51.8" y="26.2" transform="rotate(-90 51.8 26.2)">VCC</text>
<text x="52.2" y="29.6">P0.6/AD6</text>
<text x="52.2" y="27.9">P0.7/AD7</text>
<text x="55.6" y="26.2">P1.0</text>
<text x="55.6" y="24.6">P1.1</text>
<text x="34.9" y="33.1">P3.0/RXD</text>
<text x="34.9" y="34.8">P3.1/TXD</text>
<text x="52.2" y="34.8">P0.3/AD3</text>
<text x="52.2" y="33.1">P0.4/AD4</text>
<text x="52.2" y="31.3">P0.5/AD5</text>
<text x="34.9" y="38.1">P3.3/INT1</text>
<text x="34.9" y="39.8">P3.6/WR</text>
<text x="34.9" y="41.6">P3.7/RD</text>
<text x="34.9" y="36.4">P3.2/INT0</text>
<text x="52.2" y="39.8">P0.0/AD0</text>
<text x="52.2" y="38.1">P0.1/AD1</text>
<text x="52.2" y="36.4">P0.2/AD2</text>
<text x="34.9" y="46.7">P1.4</text>
<text x="52.5" y="46.7">P2.7/A15</text>
<text x="55.6" y="45">P1.2</text>
<text x="55.6" y="43.3">P1.3</text>
<text x="34.9" y="48.3">P1.5</text>
<text x="34.9" y="50.1">P1.6</text>
<text x="34.9" y="51.8">P1.7</text>
<text x="52.5" y="53.5">P2.3/A11</text>
<text x="52.5" y="51.8">P2.4/A12</text>
<text x="52.5" y="50.1">P2.5/A13</text>
<text x="52.5" y="48.3">P2.6/A14</text>
<text x="34.9" y="58.6">PSEN</text>
<text x="34.9" y="56.9">ALE/PROG</text>
<text x="52.5" y="55.2">P2.2/A10</text>
<text x="53.3" y="58.6">P2.0/A8</text>
<text x="53.3" y="56.9">P2.1/A9</text>
<text x="34.9" y="62">RST</text>
<text x="43.3" y="62.1" transform="rotate(-90 43.3 62.1)">XTAL1</text>
<text x="50.1" y="62.1" transform="rotate(-90 50.1 62.1)">XTAL2</text>
<text x="53.5" y="62.1" transform="rotate(-90 53.5 62.1)">GND</text>
<text x="41.7" y="116.4">VIN</text>
<text x="46.7" y="118.3" transform="rotate(-90 46.7 118.3)">GND</text>
<text x="47.7" y="116.4">VOUT</text>
<text x="96.1" y="123.2">A0</text>
<text x="96.1" y="124.9">A1</text>
<text x="101.1" y="124.9" transform="rotate(-90 101.1 124.9)">VCC</text>
<text x="101.6" y="124.9">SDA</text>
<text x="129.3" y="124.9">2</text>
<text x="129.3" y="123.2">3</text>
<text x="96.1" y="126.7">A2</text>
<text x="101.7" y="128.4">SCL</text>
<text x="129.3" y="126.7">1</text>
<text x="96.1" y="133.4">WP</text>
<text x="102.8" y="133.6" transform="rotate(-90 102.8 133.6)">GND</text>
</g>
<g font-size="1.5" fill="#00f">
<text x="160.3" y="119.5">+</text>
<text x="160.3" y="122.9">-</text>
</g>
<g font-size="1.2">
<text x="21.8" y="1.3">5</text>
<text x="61.9" y="1.3">4</text>
<text x="102.1" y="1.3">3</text>
<text x="142.2" y="1.3">2</text>
<text x="182.4" y="1.3">1</text>
<text x=".4" y="23">D</text>
<text x="202.9" y="23">D</text>
<text x=".4" y="63.4">C</text>
<text x="202.9" y="63.4">C</text>
<text x=".4" y="103.8">B</text>
<text x="202.9" y="103.8">B</text>
<text x=".4" y="144.2">A</text>
<text x="202.9" y="144.2">A</text>
<text x="21.8" y="164.6">5</text>
<text x="61.9" y="164.6">4</text>
<text x="102.1" y="164.6">3</text>
<text x="142.2" y="164.6">2</text>
<text x="182.4" y="164.6">1</text>
</g>
</svg>
